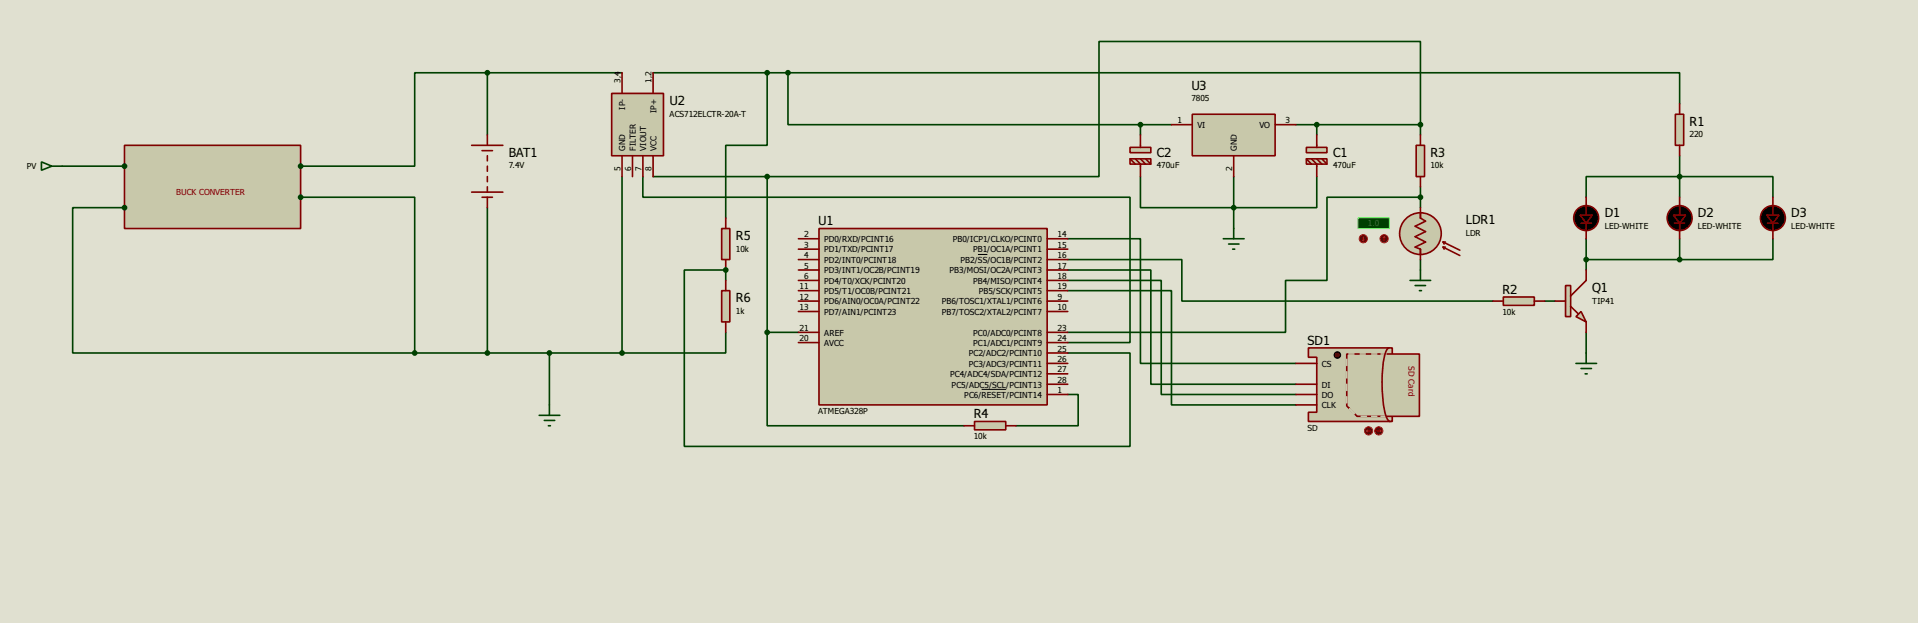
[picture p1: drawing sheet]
<svg xmlns="http://www.w3.org/2000/svg" width="470mm" height="152mm" viewBox="0 0 470 152" stroke-linecap="round" stroke-linejoin="round" font-family="sans-serif">
<path d="M0 0h469.9v152.4h-469.9z" fill="#e0e0d0"/>
<g fill="none" stroke="#004000" stroke-width=".4">
<path d="M160 17.8h33.1M188 17.8v17.8h-10.2v17.8M193.1 17.8h218.4v7.6M193.1 17.8v12.7h86.3M279.4 30.5h7.6M279.4 30.5v2.5M317.5 30.5h30.5M322.6 30.5v2.5M348 30.5v-20.3h-78.7v33h-81.3M348 30.5v2.5M411.5 38.1v10.2M152.4 43.2v43.2"/>
<path d="M157.5 43.2v5.1h119.4v35.5h-15.3M160 43.2h28M188 43.2v38.1M261.6 58.4h17.8v30.5h38.1M279.4 43.2v7.6h43.2v-7.6M302.3 43.2v12.7M348 48.3h-22.9v20.3h-10.1v12.7h-53.4M348 45.7v5.1M388.6 48.3v-5.1h45.8v5.1M388.6 58.4v7.7M411.5 58.4v5.1M434.4 58.4v5.1h-22.9"/>
<path d="M177.8 66.1v2.5M261.6 66.1h20.4v27.9h35.5M261.6 68.6h22.9v27.9h33M261.6 71.1h25.4v28h30.5M261.6 63.5h28v10.2h76.2M348 63.5v2.6M378.5 73.7h2.5M388.6 63.5h22.9M152.4 86.4h-17.8v12.7M177.8 81.3v5.1h-25.4M188 81.3v22.9h48.2M188 81.3h7.6"/>
<path d="M261.6 96.5h2.6v7.7h-15.3M388.6 81.3v5.1"/>
</g>
<circle cx="177.8" cy="66.1" r=".2" fill="#004000"/>
<path d="M119.4 17.8h-17.8v22.9h-27.9M119.4 17.8v15.2M119.4 17.8h33M15.3 40.7h15.2M30.5 50.8h-12.7v35.6h83.8M73.7 48.3h27.9v38.1M119.4 50.8v35.6M177.8 66.1h-10.1v43.1h109.2v-22.8h-15.3M101.6 86.4h33" fill="none" stroke="#004000" stroke-width=".4"/>
<path d="M200.7 55.9h55.9v43.2h-55.9z" fill="#c8c8aa" stroke="#800000" stroke-width=".4"/>
<g fill="none" stroke="#800000" stroke-width=".4">
<path d="M195.6 58.4h5.1M256.6 58.4h5M195.6 61h5.1M195.6 66.1h5.1M195.6 63.5h5.1M195.6 73.7h5.1M195.6 71.1h5.1M195.6 68.6h5.1M195.6 76.2h5.1M256.6 61h5M256.6 66.1h5M256.6 63.5h5"/>
<path d="M256.6 73.7h5M256.6 71.1h5M256.6 68.6h5M256.6 76.2h5M195.6 83.8h5.1M195.6 81.3h5.1M256.6 96.5h5M256.6 94h5M256.6 91.5h5M256.6 88.9h5M256.6 86.4h5M256.6 83.8h5"/>
<path d="M256.6 81.3h5"/>
</g>
<path d="M239.6 62.3h2.3M240.5 95.3h6" fill="none" stroke="#000" stroke-width=".24"/>
<g fill="#c8c8aa" stroke="#800000" stroke-width=".4">
<path d="M320.6 85.1h20.5v18h-20.5v-2.2h2v-13.5h-2z" fill-rule="evenodd"/>
<path d="M330 86.6h17.8v15.3h-15.3l-2.5-2.6z" fill-rule="evenodd"/>
</g>
<path d="M330.5 99.8l1 1.1M340.4 85.1a1.84 1.84 0 0 0-1.1 1.6 34.3 34.3 0 0 0 .4 15.3l.6 1 .3 .1" fill="none" stroke="#800000" stroke-width=".4"/>
<path d="M330 87.9v1.5M330 91v1.5M330 94v1.5M330 97.1v1.5M330.5 86.6h1.2M333.3 86.6h1.2M336.1 86.6h1.2M338.4 86.6h1.2M333.5 101.9h1.3M336.1 101.9h1.2M338.4 101.9h1.2" fill="none" stroke="#c8c8aa" stroke-width=".4"/>
<path d="M330.7 100.1l1 1" fill="none" stroke="#c8c8aa" stroke-width=".65"/>
<circle cx="327.6" cy="86.9" r=".8" fill="#400000" stroke="#000" stroke-width=".24"/>
<path d="M317.5 88.9h5.1M317.5 94h5.1M317.5 96.5h5.1M317.5 99.1h5.1" fill="none" stroke="#800000" stroke-width=".4"/>
<circle cx="337.8" cy="105.4" r="1" fill="#400000" stroke="#f00" stroke-width=".24"/>
<path d="M337.3 105.4h1.1M338.1 105.2l.3 .2M338.4 105.4l-.3 .3" fill="none" stroke="#f00" stroke-width=".24"/>
<circle cx="335.3" cy="105.4" r="1" fill="#400000" stroke="#f00" stroke-width=".24"/>
<path d="M334.8 105.4l.3 .3M334.8 105.4h1M335.1 105.2l-.3 .2" fill="none" stroke="#f00" stroke-width=".24"/>
<path d="M115.6 35.6h7.6M118.1 36.9h2.6M119.4 33v2.6M119.4 38.1v1.3M115.6 47h7.6M118.1 48.3h2.6M119.4 40.7v1.2M119.4 43.2v1.3M119.4 45.7v1.3M119.4 48.3v2.5" fill="none" stroke="#800000" stroke-width=".4"/>
<path d="M149.9 22.9h12.7v15.2h-12.7z" fill="#c8c8aa" stroke="#800000" stroke-width=".4"/>
<path d="M152.4 17.8v5.1M160 17.8v5.1M152.4 38.1v5.1M155 38.1v5.1M157.5 38.1v5.1M160 38.1v5.1" fill="none" stroke="#800000" stroke-width=".4"/>
<path d="M386.1 77.5l1.3-1.3 1.2 2.6z" fill="#c8c8aa" stroke="#800000" stroke-width=".4"/>
<path d="M383.6 69.9h1.2v7.6h-1.2z" fill="#c8c8aa" stroke="#800000" stroke-width=".4"/>
<path d="M381 73.7h2.6M384.8 75l1.8 1.7M388.6 66.1v2.5l-3.8 3.8M388.6 78.8v2.5" fill="none" stroke="#800000" stroke-width=".4"/>
<path d="M410.5 28h2v7.6h-2z" fill="#c8c8aa" stroke="#800000" stroke-width=".4"/>
<path d="M411.5 25.4v2.6M411.5 35.6v2.5M387.4 54.6h2.5M388.6 48.3v4.3M388.6 54.6v3.8M410.2 54.6h2.6M411.5 48.3v4.3M411.5 54.6v3.8M433.1 54.6h2.5M434.4 48.3v4.3M434.4 54.6v3.8" fill="none" stroke="#800000" stroke-width=".4"/>
<g fill="#000" stroke="#800000" stroke-width=".4">
<path d="M387.1 52.6h3.1l-1.6 2zM410 52.6h3l-1.5 2zM432.8 52.6h3.1l-1.5 2z"/>
<circle cx="388.6" cy="53.4" r="3.1"/>
<circle cx="411.5" cy="53.4" r="3.1"/>
<circle cx="434.3" cy="53.4" r="3.1"/>
</g>
<g fill="#004000" stroke="#004000" stroke-width=".4">
<circle cx="388.6" cy="63.5" r=".5"/>
<circle cx="411.5" cy="63.5" r=".5"/>
<circle cx="411.5" cy="43.2" r=".5"/>
</g>
<path d="M292.1 28h20.3v10.1h-20.3z" fill="#c8c8aa" stroke="#800000" stroke-width=".4"/>
<path d="M287 30.5h5.1M302.3 38.1v5.1M312.4 30.5h5.1" fill="none" stroke="#800000" stroke-width=".4"/>
<circle cx="193" cy="17.8" r=".5" fill="#004000" stroke="#004000" stroke-width=".4"/>
<g fill="#c8c8aa" stroke="#800000" stroke-width=".4">
<path d="M320.1 36.1h5v1.3h-5z"/>
<path d="M320.1 38.9h5v1.3h-5z"/>
</g>
<path d="M320.1 38.9l1.2 1.3M321.3 38.9l1.3 1.3v3M322.6 33v3.1M322.6 38.9l1.3 1.3M323.9 38.9l1.2 1.3" fill="none" stroke="#800000" stroke-width=".4"/>
<g fill="#c8c8aa" stroke="#800000" stroke-width=".4">
<path d="M276.9 36.1h5.1v1.3h-5.1z"/>
<path d="M276.9 38.9h5.1v1.3h-5.1z"/>
</g>
<path d="M276.9 38.9l1.3 1.3M278.2 38.9l1.2 1.3v3M279.4 33v3.1M279.4 38.9l1.3 1.3M280.7 38.9l1.3 1.3" fill="none" stroke="#800000" stroke-width=".4"/>
<g fill="#004000" stroke="#004000" stroke-width=".4">
<circle cx="279.4" cy="30.5" r=".5"/>
<circle cx="302.2" cy="50.8" r=".5"/>
</g>
<path d="M368.3 72.7h7.6v2h-7.6z" fill="#c8c8aa" stroke="#800000" stroke-width=".4"/>
<path d="M365.8 73.7h2.5M375.9 73.7h2.6" fill="none" stroke="#800000" stroke-width=".4"/>
<circle cx="348" cy="57.2" r="5.1" fill="#c8c8aa" stroke="#800000" stroke-width=".4"/>
<path d="M348 52.1v1.3l1.3 .7-2.6 1.3 2.6 1.3-2.6 1.2 2.6 1.3-2.6 1.3 1.3 .5v1.3M353.6 59.2l4.1 2M353.6 59.2l.2 .5M353.6 59.2h.5M353.6 60.5l4.1 2M353.6 60.5l.2 .5M353.6 60.5h.5" fill="none" stroke="#800000" stroke-width=".4"/>
<path d="M332.8 53.4h7.6v2.5h-7.6z" fill="#004000" stroke="#0f0" stroke-width=".24"/>
<path d="M348 50.8v2.6M348 61v2.5" fill="none" stroke="#800000" stroke-width=".4"/>
<circle cx="339.1" cy="58.4" r="1" fill="#400000" stroke="#f00" stroke-width=".24"/>
<path d="M339.1 57.9l-.2 .3M339.1 57.9l.3 .3M339.1 57.9v1.1" fill="none" stroke="#f00" stroke-width=".24"/>
<circle cx="334" cy="58.4" r="1" fill="#400000" stroke="#f00" stroke-width=".24"/>
<path d="M333.8 58.7l.2 .3M334 57.9v1.1M334.3 58.7l-.3 .3" fill="none" stroke="#f00" stroke-width=".24"/>
<path d="M347 35.6h2v7.6h-2z" fill="#c8c8aa" stroke="#800000" stroke-width=".4"/>
<path d="M348 33v2.6M348 43.2v2.5" fill="none" stroke="#800000" stroke-width=".4"/>
<g fill="#004000" stroke="#004000" stroke-width=".4">
<circle cx="322.6" cy="30.5" r=".5"/>
<circle cx="348" cy="48.3" r=".5"/>
<circle cx="348" cy="30.5" r=".5"/>
<circle cx="134.6" cy="86.4" r=".5"/>
</g>
<g fill="none" stroke="#004000" stroke-width=".4">
<path d="M299.7 58.4h5.1M301 59.7h2.6M302.3 55.9v2.5M302 61h.5M345.5 68.6h5M346.7 69.9h2.6M347.8 71.1h.5M348 66.1v2.5M134.6 99.1v2.5M386.1 88.9h5.1M387.4 90.2h2.5M388.4 91.5h.5"/>
<path d="M388.6 86.4v2.5M132.1 101.6h5.1M133.4 102.9h2.5M134.4 104.2h.5"/>
</g>
<path d="M238.8 103.1h7.6v2.1h-7.6z" fill="#c8c8aa" stroke="#800000" stroke-width=".4"/>
<path d="M236.2 104.2h2.6M246.4 104.2h2.5" fill="none" stroke="#800000" stroke-width=".4"/>
<g fill="#004000" stroke="#004000" stroke-width=".4">
<circle cx="187.9" cy="81.3" r=".5"/>
<circle cx="187.9" cy="43.2" r=".5"/>
</g>
<path d="M176.8 55.9h2v7.6h-2z" fill="#c8c8aa" stroke="#800000" stroke-width=".4"/>
<path d="M177.8 53.4v2.5M177.8 63.5v2.6" fill="none" stroke="#800000" stroke-width=".4"/>
<circle cx="187.9" cy="17.8" r=".5" fill="#004000" stroke="#004000" stroke-width=".4"/>
<path d="M176.8 71.1h2v7.7h-2z" fill="#c8c8aa" stroke="#800000" stroke-width=".4"/>
<path d="M177.8 68.6v2.5M177.8 78.8v2.5" fill="none" stroke="#800000" stroke-width=".4"/>
<g fill="#004000" stroke="#004000" stroke-width=".4">
<circle cx="152.4" cy="86.4" r=".5"/>
<circle cx="177.8" cy="66.1" r=".5"/>
</g>
<path d="M30.5 35.6h43.2v20.3h-43.2z" fill="#c8c8aa" stroke="#800000" stroke-width=".4"/>
<g fill="#004000" stroke="#004000" stroke-width=".4">
<circle cx="30.5" cy="40.7" r=".5"/>
<circle cx="30.5" cy="50.8" r=".5"/>
<circle cx="73.6" cy="40.7" r=".5"/>
<circle cx="119.4" cy="17.8" r=".5"/>
<circle cx="73.6" cy="48.3" r=".5"/>
<circle cx="119.4" cy="86.4" r=".5"/>
<circle cx="101.6" cy="86.4" r=".5"/>
</g>
<path d="M10.2 39.6l2.5 1.1-2.5 1zM12.7 40.7h2.6" fill="none" stroke="#004000" stroke-width=".4"/>
<g font-size="3.7">
<text x="291.9" y="21.9">U3</text>
<text x="164.1" y="25.7">U2</text>
<text x="414" y="30.8">R1</text>
<text x="124.7" y="38.4">BAT1</text>
<text x="283.4" y="38.4">C2</text>
<text x="326.6" y="38.4">C1</text>
<text x="350.5" y="38.4">R3</text>
<text x="393.2" y="53.2">D1</text>
<text x="416" y="53.2">D2</text>
<text x="438.9" y="53.2">D3</text>
<text x="180.3" y="58.8">R5</text>
<text x="200.5" y="55.1">U1</text>
<text x="359.1" y="54.9">LDR1</text>
<text x="368.1" y="71.9">R2</text>
<text x="390.1" y="71.5">Q1</text>
<text x="180.3" y="74">R6</text>
<text x="320.4" y="84.3">SD1</text>
<text x="238.6" y="102.3">R4</text>
</g>
<g font-size="2.5">
<text x="152.1" y="20.3" transform="rotate(-90 152.1 20.3)">3,4</text>
<text x="159.7" y="20.3" transform="rotate(-90 159.7 20.3)">1,2</text>
<text x="153.2" y="26.9" transform="rotate(-90 153.2 26.9)">IP-</text>
<text x="160.8" y="27.6" transform="rotate(-90 160.8 27.6)">IP+</text>
<text x="164.1" y="28.5">ACS712ELCTR-20A-T</text>
<text x="291.9" y="24.7">7805</text>
<text x="288.5" y="30.2">1</text>
<text x="293.4" y="31.3">VI</text>
<text x="308.6" y="31.3">VO</text>
<text x="315" y="30.2">3</text>
<text x="414" y="33.6">220</text>
<text x="6.6" y="41.5">PV</text>
<text x="124.7" y="41.2">7.4V</text>
<text x="152.1" y="41.8" transform="rotate(-90 152.1 41.8)">5</text>
<text x="153.2" y="36.9" transform="rotate(-90 153.2 36.9)">GND</text>
<text x="154.6" y="41.8" transform="rotate(-90 154.6 41.8)">6</text>
<text x="155.8" y="36.8" transform="rotate(-90 155.8 36.8)">FILTER</text>
<text x="157.2" y="41.7" transform="rotate(-90 157.2 41.7)">7</text>
<text x="158.3" y="36.9" transform="rotate(-90 158.3 36.9)">VIOUT</text>
<text x="159.7" y="41.7" transform="rotate(-90 159.7 41.7)">8</text>
<text x="160.8" y="36.9" transform="rotate(-90 160.8 36.9)">VCC</text>
<text x="283.4" y="41.2">470uF</text>
<text x="301.9" y="41.8" transform="rotate(-90 301.9 41.8)">2</text>
<text x="303.1" y="36.8" transform="rotate(-90 303.1 36.8)">GND</text>
<text x="326.6" y="41.2">470uF</text>
<text x="350.5" y="41.2">10k</text>
<text x="197" y="58.1">2</text>
<text x="202" y="59.2">PD0/RXD/PCINT16</text>
<text x="233.5" y="59.2">PB0/ICP1/CLKO/PCINT0</text>
<text x="259.1" y="58.1">14</text>
<text x="359.1" y="57.8">LDR</text>
<text x="393.2" y="56">LED-WHITE</text>
<text x="416" y="56">LED-WHITE</text>
<text x="438.9" y="56">LED-WHITE</text>
<text x="180.3" y="61.6">10k</text>
<text x="197" y="65.7">5</text>
<text x="197" y="63.2">4</text>
<text x="197" y="60.6">3</text>
<text x="202" y="64.3">PD2/INT0/PCINT18</text>
<text x="202" y="61.7">PD1/TXD/PCINT17</text>
<text x="235.4" y="64.3">PB2/SS/OC1B/PCINT2</text>
<text x="238.4" y="61.7">PB1/OC1A/PCINT1</text>
<text x="259.1" y="60.6">15</text>
<text x="259.1" y="65.7">17</text>
<text x="259.1" y="63.2">16</text>
<text x="195.9" y="70.8">11</text>
<text x="197" y="68.3">6</text>
<text x="202" y="71.9">PD5/T1/OC0B/PCINT21</text>
<text x="202" y="69.4">PD4/T0/XCK/PCINT20</text>
<text x="202" y="66.9">PD3/INT1/OC2B/PCINT19</text>
<text x="232.7" y="66.9">PB3/MOSI/OC2A/PCINT3</text>
<text x="238.4" y="69.4">PB4/MISO/PCINT4</text>
<text x="239.8" y="71.9">PB5/SCK/PCINT5</text>
<text x="259.1" y="68.3">18</text>
<text x="259.1" y="70.8">19</text>
<text x="180.3" y="76.8">1k</text>
<text x="195.9" y="73.3">12</text>
<text x="195.9" y="75.9">13</text>
<text x="202" y="74.5">PD6/AIN0/OC0A/PCINT22</text>
<text x="202" y="77">PD7/AIN1/PCINT23</text>
<text x="230.8" y="77">PB7/TOSC2/XTAL2/PCINT7</text>
<text x="230.8" y="74.5">PB6/TOSC1/XTAL1/PCINT6</text>
<text x="259.1" y="75.9">10</text>
<text x="259.1" y="73.3">9</text>
<text x="368.1" y="77">10k</text>
<text x="390.1" y="74.3">TIP41</text>
<text x="195.9" y="83.5">20</text>
<text x="195.9" y="81">21</text>
<text x="202" y="82.1">AREF</text>
<text x="238.5" y="82.1">PC0/ADC0/PCINT8</text>
<text x="259.1" y="83.5">24</text>
<text x="259.1" y="81">23</text>
<text x="202" y="84.6">AVCC</text>
<text x="237.4" y="89.7">PC3/ADC3/PCINT11</text>
<text x="237.4" y="87.2">PC2/ADC2/PCINT10</text>
<text x="238.5" y="84.6">PC1/ADC1/PCINT9</text>
<text x="259.1" y="88.6">26</text>
<text x="259.1" y="86">25</text>
<text x="323.9" y="89.7">CS</text>
<text x="232.8" y="92.3">PC4/ADC4/SDA/PCINT12</text>
<text x="233.2" y="94.8">PC5/ADC5/SCL/PCINT13</text>
<text x="259.1" y="93.7">28</text>
<text x="259.1" y="91.1">27</text>
<text x="323.9" y="94.8">DI</text>
<text x="200.5" y="101.3">ATMEGA328P</text>
<text x="236.3" y="97.3">PC6/RESET/PCINT14</text>
<text x="259.1" y="96.2">1</text>
<text x="323.9" y="97.3">DO</text>
<text x="323.9" y="99.9">CLK</text>
<text x="238.6" y="107.4">10k</text>
<text x="320.4" y="105.4">SD</text>
</g>
<g font-size="2.5" fill="#800000">
<text x="43.2" y="47.8">BUCK CONVERTER</text>
<text x="345.1" y="89.7" transform="rotate(90 345.1 89.7)">SD Card</text>
</g>
<text font-size="2.5" fill="#0f0" x="335.2" y="55.4">1.0</text>
</svg>
